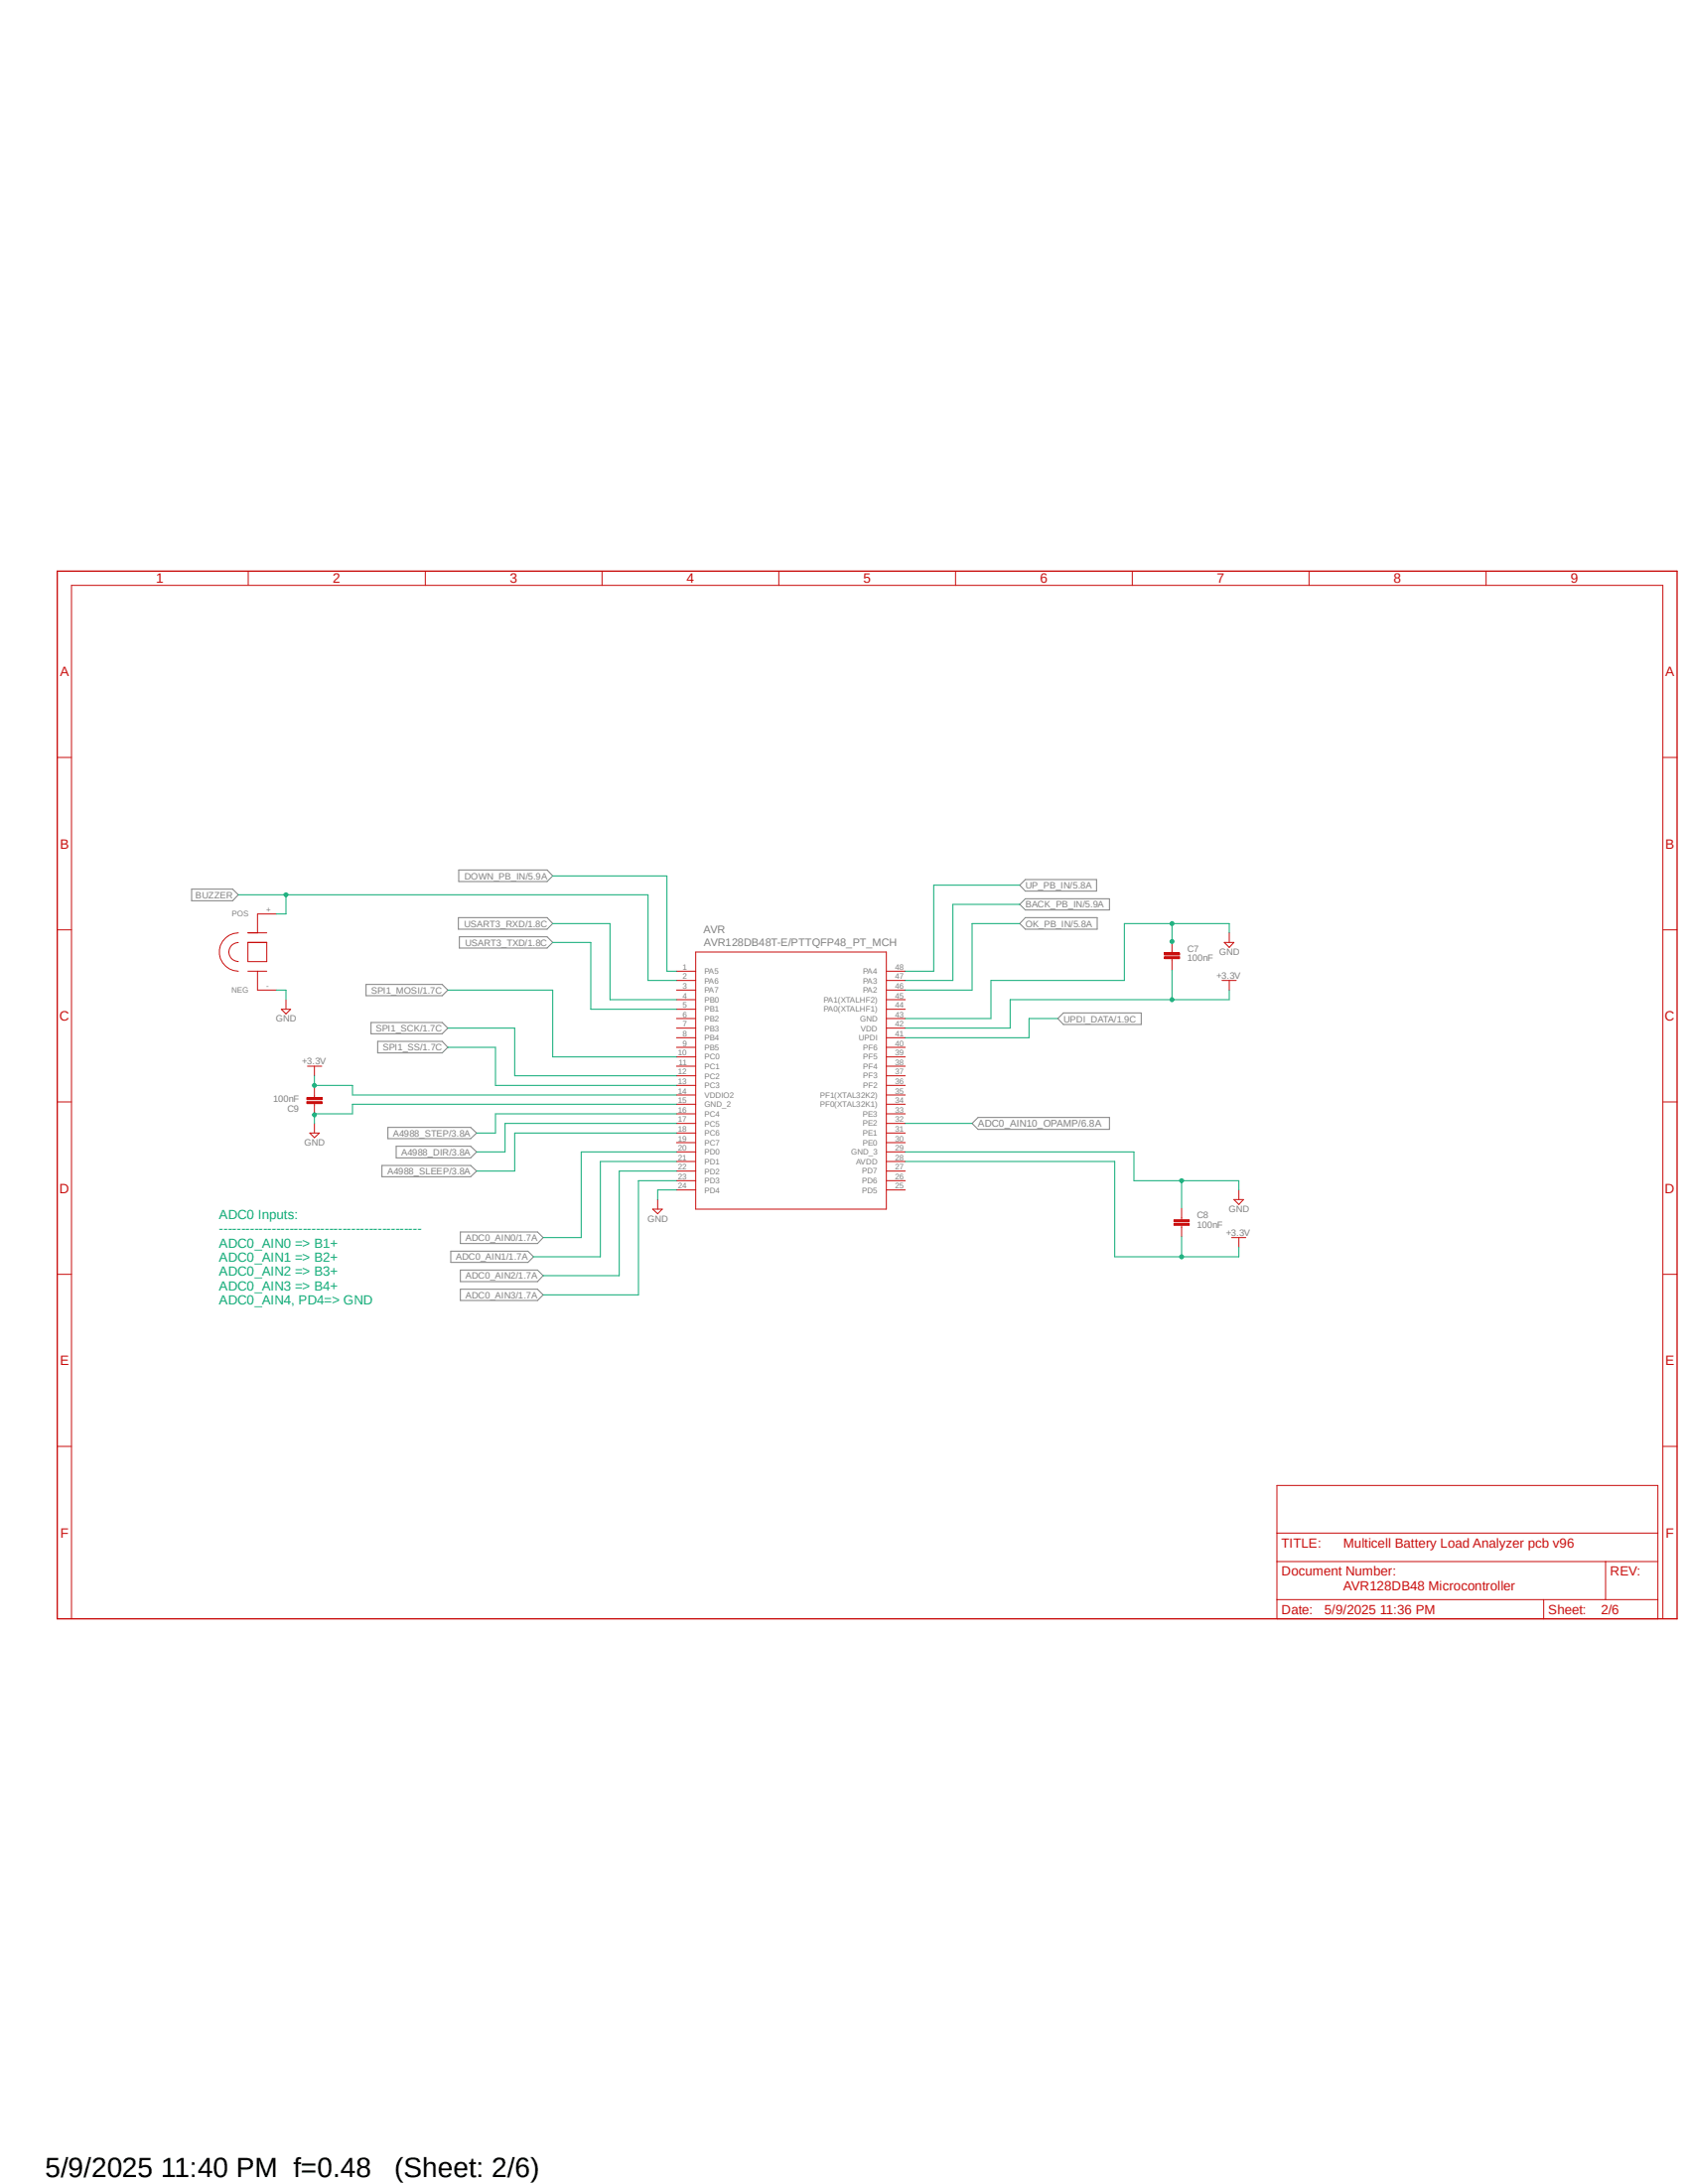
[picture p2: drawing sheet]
<svg xmlns="http://www.w3.org/2000/svg" width="216mm" height="279mm" viewBox="0 0 216 279" stroke-linecap="round" stroke-linejoin="round" font-family="sans-serif">
<path d="M7.1 72.9l207.6 134.5M214.7 72.9l-207.6 134.5" fill="none" stroke="#fff" stroke-width=".13"/>
<g fill="none" stroke="#808080" stroke-width=".13">
<path d="M24.5 113.7h5.3l.7 .8-.7 .7h-5.3zM58.6 117.4h11.4l.7 .8-.7 .7h-11.4zM58.7 111.3h11.3l.7 .8-.7 .7h-11.3zM58.8 119.8h11.2l.7 .8-.7 .7h-11.2zM130.4 115.7l.7-.7h10.8v1.4h-10.8zM130.4 113.2l.7-.7h9.2v1.5h-9.2zM131.1 117.4h9.2v1.5h-9.2l-.7-.7zM46.8 125.9h9.8l.7 .8-.7 .7h-9.8zM47.5 130.8h9.1l.7 .7-.7 .7h-9.1zM48.3 133.2h8.3l.7 .8-.7 .7h-8.3zM135.3 130.3l.7-.7h10v1.5h-10zM48.9 149.1h11.3l.8 .7-.8 .7h-11.3z"/>
<path d="M49.6 144.2h10.6l.8 .7-.8 .8h-10.6zM50.7 146.6h9.5l.8 .8-.8 .7h-9.5zM58.9 157.6h9.8l.8 .7-.8 .8h-9.8zM125.1 143h16.8v1.5h-16.8l-.8-.8zM57.7 160.1h9.8l.7 .7-.7 .7h-9.8zM58.9 162.5h9.8l.8 .7-.8 .8h-9.8zM58.9 164.9h9.8l.8 .8-.8 .7h-9.8z"/>
</g>
<path d="M7.3 73.1h207.2v134h-207.2z" fill="none" stroke="#c90d0c" stroke-width=".17"/>
<g fill="none" stroke="#c90d0c" stroke-width=".13">
<path d="M31.7 73.1v1.8M54.4 73.1v1.8M77 73.1v1.8M99.6 73.1v1.8M122.2 73.1v1.8M144.8 73.1v1.8M167.4 73.1v1.8M190.1 73.1v1.8M7.3 96.9h1.8M212.7 96.9h1.8M7.3 119h1.8M157.2 119.3v1.3"/>
<path d="M212.7 119h1.8M86.5 124.2h2.5M86.5 125.4h2.5M86.5 126.7h2.5M86.5 127.9h2.5M86.5 129.1h2.5M86.5 130.3h2.5M86.5 131.5h2.5M86.5 132.8h2.5M86.5 134h2.5M86.5 135.2h2.5M86.5 136.4h2.5"/>
<path d="M86.5 137.6h2.5M86.5 138.9h2.5M89 121.8h24.4v32.9h-24.4zM113.4 124.2h2.4M113.4 125.4h2.4M113.4 126.7h2.4M113.4 127.9h2.4M113.4 129.1h2.4M113.4 130.3h2.4M113.4 131.5h2.4M113.4 132.8h2.4M113.4 134h2.4"/>
<path d="M113.4 135.2h2.4M113.4 136.4h2.4M113.4 137.6h2.4M113.4 138.9h2.4M156.3 125.4h1.8M156.6 120.6h1.2l-.6 .6zM157.2 125.4v1.3M7.3 141h1.8M86.5 140.1h2.5M86.5 141.3h2.5M86.5 142.5h2.5M86.5 143.7h2.5"/>
<path d="M86.5 144.9h2.5M86.5 146.2h2.5M86.5 147.4h2.5M86.5 148.6h2.5M86.5 149.8h2.5M86.5 151h2.5M86.5 152.2h2.5M113.4 140.1h2.4M113.4 141.3h2.4M113.4 142.5h2.4M113.4 143.7h2.4M113.4 144.9h2.4"/>
<path d="M113.4 146.2h2.4M113.4 147.4h2.4M113.4 148.6h2.4M113.4 149.8h2.4M113.4 151h2.4M113.4 152.2h2.4M151.1 155.8v.2M151.1 156.8v.2M157.5 158.3h1.8M157.8 153.5h1.2l-.5 .6zM158.5 152.2v1.3M158.5 158.3v1.3"/>
<path d="M212.7 141h1.8M7.3 163h1.8M212.7 163h1.8M7.3 185h1.8M163.3 190h48.7v17.1h-48.7zM163.3 199.8h48.7M163.3 196.1h48.7M205.4 199.8v4.8M212.7 185h1.8M9.1 207.1v-132.2h203.6v132.2M163.3 204.6h48.7M197.4 204.6v2.5"/>
</g>
<path d="M150.2 156h1.9v.3h-1.9z" fill-rule="evenodd" fill="#c90d0c"/>
<path d="M150.2 156h1.9v.3h-1.9z" fill="none" stroke="#c90d0c" stroke-width=".13"/>
<path d="M150.2 156.5h1.9v.3h-1.9z" fill-rule="evenodd" fill="#c90d0c"/>
<g fill="none" stroke="#c90d0c" stroke-width=".13">
<path d="M30.5 119.3a2.46 2.46 0 0 0-2.5 2.5 2.46 2.46 0 0 0 2.5 2.4M31.7 119.3h2.4M35.3 116.9h-2.4v2.4M30.5 120.6a1.23 1.23 0 0 0-1.2 1.2 1.23 1.23 0 0 0 1.2 1.2M31.7 124.2h2.4M31.7 120.6h2.4v2.4h-2.4zM32.9 124.2v2.5h2.4M36 129.1h1.2l-.6 .6zM36.6 127.9v1.2M39.3 136.4h1.8M40.2 136.4v1.2M149.9 121.7v.2"/>
<path d="M149.9 122.6v.3M39.6 144.9h1.3l-.7 .6zM40.2 143.7v1.2M83.5 154.7h1.2l-.6 .6zM84.1 153.5v1.2M150.2 156.5h1.9v.3h-1.9zM151.1 154.6v1.2M151.1 157v1.2"/>
</g>
<path d="M148.9 121.9h2v.3h-2z" fill-rule="evenodd" fill="#c90d0c"/>
<path d="M148.9 121.9h2v.3h-2z" fill="none" stroke="#c90d0c" stroke-width=".13"/>
<path d="M148.9 122.4h2v.2h-2z" fill-rule="evenodd" fill="#c90d0c"/>
<path d="M148.9 122.4h2v.2h-2zM149.9 120.4v1.3M149.9 122.9v1.2M40.2 140.2v.2M40.2 141.2v.2" fill="none" stroke="#c90d0c" stroke-width=".13"/>
<path d="M39.2 140.9h2v.3h-2z" fill-rule="evenodd" fill="#c90d0c"/>
<path d="M39.2 140.9h2v.3h-2z" fill="none" stroke="#c90d0c" stroke-width=".13"/>
<path d="M39.2 140.4h2v.3h-2z" fill-rule="evenodd" fill="#c90d0c"/>
<path d="M40.2 139v1.2M39.2 140.4h2v.3h-2zM40.2 141.4v1.2" fill="none" stroke="#c90d0c" stroke-width=".13"/>
<path d="M149.9 118.2v2.4M157.2 119.3v-1.1h-13.4v7.2h-17.1v4.9h-10.9M86.5 147.4h-12.2v10.9h-4.8" fill="none" stroke="#0dab76" stroke-width=".13"/>
<circle cx="149.9" cy="118.2" r=".25" fill="#0dab76"/>
<circle cx="149.9" cy="118.2" r=".25" fill="none" stroke="#0dab76" stroke-width=".13"/>
<circle cx="149.9" cy="120.4" r=".25" fill="#0dab76"/>
<g fill="none" stroke="#0dab76" stroke-width=".13">
<path d="M115.8 147.4h29.2v3.6h13.5v1.2M151.1 151v3.6"/>
<circle cx="149.9" cy="120.4" r=".25"/>
</g>
<circle cx="151.1" cy="151" r=".25" fill="#0dab76"/>
<g fill="none" stroke="#0dab76" stroke-width=".13">
<path d="M35.3 126.7h1.3v1.2M86.5 152.2h-2.4v1.3M86.5 141.3h-41.4v1.2h-4.9v1.2"/>
<circle cx="151.1" cy="151" r=".25"/>
</g>
<circle cx="40.2" cy="142.6" r=".25" fill="#0dab76"/>
<g fill="none" stroke="#0dab76" stroke-width=".13">
<path d="M30.5 114.5h52.4v10.9h3.6M36.6 114.5v2.4h-1.3M70.7 118.2h7.3v9.7h8.5M70.7 112.1h14.6v12.1h1.2M130.4 118.2h-6.1v8.5h-8.5M130.4 115.7h-8.5v9.7h-6.1M130.4 113.2h-11v11h-3.6M57.3 126.7h13.4v8.5h15.8M57.3 131.5h8.5v6.1h20.7M57.3 134h6.1v4.9h23.1M70.7 120.6h4.9v8.5h10.9M135.3 130.3h-3.7v2.5h-15.8"/>
<circle cx="40.2" cy="142.6" r=".25"/>
</g>
<circle cx="36.6" cy="114.5" r=".25" fill="#0dab76"/>
<g fill="none" stroke="#0dab76" stroke-width=".13">
<path d="M86.5 148.6h-9.7v12.2h-8.6M86.5 149.8h-7.3v13.4h-9.7M86.5 151h-4.8v14.7h-12.2M115.8 148.6h26.8v12.2h15.9v-1.2M115.8 143.7h8.5M151.1 158.2v2.6"/>
<circle cx="36.6" cy="114.5" r=".25"/>
</g>
<circle cx="151.1" cy="160.8" r=".25" fill="#0dab76"/>
<g fill="none" stroke="#0dab76" stroke-width=".13">
<path d="M149.9 124.1v3.8M157.2 126.7v1.2h-28v3.6h-13.4"/>
<circle cx="151.1" cy="160.8" r=".25"/>
</g>
<circle cx="149.9" cy="127.9" r=".25" fill="#0dab76"/>
<g fill="none" stroke="#0dab76" stroke-width=".13">
<path d="M40.2 137.6v1.4M40.2 138.9h4.9v1.2h41.4"/>
<circle cx="149.9" cy="127.9" r=".25"/>
</g>
<circle cx="40.2" cy="138.9" r=".25" fill="#0dab76"/>
<g fill="none" stroke="#0dab76" stroke-width=".13">
<path d="M86.5 142.5h-23.1v2.4h-2.4M86.5 144.9h-20.7v4.9h-4.8M86.5 143.7h-21.9v3.7h-3.6"/>
<circle cx="40.2" cy="138.9" r=".25"/>
</g>
<g font-size="3.6">
<text x="5.8" y="278.6">5/9/2025 11:40 PM f=0.48</text>
<text x="50.5" y="278.6">(Sheet: 2/6)</text>
</g>
<g font-size="1.7" fill="#c90d0c">
<text x="20" y="74.6">1</text>
<text x="42.6" y="74.6">2</text>
<text x="65.2" y="74.6">3</text>
<text x="87.8" y="74.6">4</text>
<text x="110.4" y="74.6">5</text>
<text x="133.1" y="74.6">6</text>
<text x="155.7" y="74.6">7</text>
<text x="178.3" y="74.6">8</text>
<text x="200.9" y="74.6">9</text>
<text x="7.7" y="86.5">A</text>
<text x="213" y="86.5">A</text>
<text x="7.7" y="108.6">B</text>
<text x="213" y="108.6">B</text>
<text x="7.6" y="130.6">C</text>
<text x="212.9" y="130.6">C</text>
<text x="7.6" y="152.6">D</text>
<text x="212.9" y="152.6">D</text>
<text x="7.7" y="174.7">E</text>
<text x="213" y="174.7">E</text>
<text x="7.7" y="196.7">F</text>
<text x="163.9" y="197.9">TITLE:</text>
<text x="171.8" y="197.9">Multicell Battery Load Analyzer pcb v96</text>
<text x="213.1" y="196.7">F</text>
<text x="163.9" y="201.6">Document Number:</text>
<text x="171.8" y="203.4">AVR128DB48 Microcontroller</text>
<text x="205.9" y="201.6">REV:</text>
<text x="163.9" y="206.5">Date:</text>
<text x="169.4" y="206.5">5/9/2025 11:36 PM</text>
<text x="198" y="206.5">Sheet:</text>
<text x="204.8" y="206.5">2/6</text>
</g>
<g font-size="1.7" fill="#0dab76">
<text x="28" y="156">ADC0 Inputs:</text>
<text x="28" y="157.8">----------------------------------------------</text>
<text x="28" y="159.6">ADC0_AIN0 =&gt; B1+</text>
<text x="28" y="161.4">ADC0_AIN1 =&gt; B2+</text>
<text x="28" y="163.2">ADC0_AIN2 =&gt; B3+</text>
<text x="28" y="165.1">ADC0_AIN3 =&gt; B4+</text>
<text x="28" y="166.9">ADC0_AIN4, PD4=&gt; GND</text>
</g>
<g font-size="1.4" fill="#808080">
<text x="90" y="119.4">AVR</text>
<text x="90" y="121.1">AVR128DB48T-E/PTTQFP48_PT_MCH</text>
</g>
<text font-size="1.3" fill="#808080" x="125.1" y="144.2">ADC0_AIN10_OPAMP/6.8A</text>
<g font-size="1.2" fill="#808080">
<text x="59.4" y="112.5">DOWN_PB_IN/5.9A</text>
<text x="131.2" y="113.7">UP_PB_IN/5.8A</text>
<text x="25" y="114.9">BUZZER</text>
<text x="59.4" y="118.6">USART3_RXD/1.8C</text>
<text x="131.2" y="118.6">OK_PB_IN/5.8A</text>
<text x="131.2" y="116.1">BACK_PB_IN/5.9A</text>
<text x="59.5" y="121">USART3_TXD/1.8C</text>
<text x="151.9" y="122.9">100nF</text>
<text x="151.9" y="121.8">C7</text>
<text x="155.6" y="125.2">+3.3V</text>
<text x="155.9" y="122.2">GND</text>
<text x="35.3" y="130.7">GND</text>
<text x="47.5" y="127.1">SPI1_MOSI/1.7C</text>
<text x="48" y="132">SPI1_SCK/1.7C</text>
<text x="136" y="130.8">UPDI_DATA/1.9C</text>
<text x="38.6" y="136.2">+3.3V</text>
<text x="48.9" y="134.4">SPI1_SS/1.7C</text>
<text x="34.9" y="141">100nF</text>
<text x="36.7" y="142.2">C9</text>
<text x="38.9" y="146.6">GND</text>
<text x="50.3" y="145.4">A4988_STEP/3.8A</text>
<text x="51.3" y="147.8">A4988_DIR/3.8A</text>
<text x="49.5" y="150.2">A4988_SLEEP/3.8A</text>
<text x="153.1" y="155.8">C8</text>
<text x="157.1" y="155.1">GND</text>
<text x="58.3" y="161.2">ADC0_AIN1/1.7A</text>
<text x="59.5" y="158.8">ADC0_AIN0/1.7A</text>
<text x="82.8" y="156.3">GND</text>
<text x="153.1" y="157.1">100nF</text>
<text x="156.8" y="158.1">+3.3V</text>
<text x="59.5" y="163.6">ADC0_AIN2/1.7A</text>
<text x="59.5" y="166.1">ADC0_AIN3/1.7A</text>
</g>
<g font-size="1" fill="#808080">
<text x="29.6" y="117.3">POS</text>
<text x="34" y="116.8">+</text>
<text x="87.3" y="124.1">1</text>
<text x="87.3" y="125.3">2</text>
<text x="90.1" y="124.6">PA5</text>
<text x="90.1" y="125.8">PA6</text>
<text x="110.4" y="125.8">PA3</text>
<text x="110.4" y="124.6">PA4</text>
<text x="114.5" y="125.3">47</text>
<text x="114.5" y="124.1">48</text>
<text x="29.6" y="127">NEG</text>
<text x="34" y="126.5">-</text>
<text x="87.3" y="126.5">3</text>
<text x="87.3" y="127.7">4</text>
<text x="87.3" y="128.9">5</text>
<text x="87.3" y="130.1">6</text>
<text x="87.3" y="131.4">7</text>
<text x="90.1" y="127">PA7</text>
<text x="90.1" y="128.3">PB0</text>
<text x="90.1" y="129.5">PB1</text>
<text x="90.1" y="130.7">PB2</text>
<text x="90.1" y="131.9">PB3</text>
<text x="105.3" y="129.5">PA0(XTALHF1)</text>
<text x="105.3" y="128.2">PA1(XTALHF2)</text>
<text x="110" y="130.7">GND</text>
<text x="110.1" y="131.9">VDD</text>
<text x="110.4" y="127">PA2</text>
<text x="114.5" y="131.4">42</text>
<text x="114.5" y="130.1">43</text>
<text x="114.5" y="128.9">44</text>
<text x="114.5" y="127.7">45</text>
<text x="114.5" y="126.5">46</text>
<text x="86.7" y="135">10</text>
<text x="86.7" y="137.5">12</text>
<text x="86.8" y="136.2">11</text>
<text x="87.3" y="132.6">8</text>
<text x="87.3" y="133.8">9</text>
<text x="90.1" y="133.1">PB4</text>
<text x="90.1" y="134.3">PB5</text>
<text x="90.1" y="135.6">PC0</text>
<text x="90.1" y="136.8">PC1</text>
<text x="109.8" y="133.1">UPDI</text>
<text x="110.4" y="138">PF3</text>
<text x="110.4" y="136.8">PF4</text>
<text x="110.4" y="135.6">PF5</text>
<text x="110.4" y="134.3">PF6</text>
<text x="114.5" y="137.5">37</text>
<text x="114.5" y="136.2">38</text>
<text x="114.5" y="135">39</text>
<text x="114.5" y="133.8">40</text>
<text x="114.5" y="132.6">41</text>
<text x="86.7" y="138.7">13</text>
<text x="86.7" y="139.9">14</text>
<text x="86.7" y="141.1">15</text>
<text x="86.7" y="142.3">16</text>
<text x="86.7" y="143.6">17</text>
<text x="90.1" y="138">PC2</text>
<text x="90.1" y="139.2">PC3</text>
<text x="90.1" y="140.4">VDDIO2</text>
<text x="90.1" y="141.7">GND_2</text>
<text x="90.1" y="142.9">PC4</text>
<text x="104.9" y="141.7">PF0(XTAL32K1)</text>
<text x="104.9" y="140.4">PF1(XTAL32K2)</text>
<text x="110.3" y="142.9">PE3</text>
<text x="110.4" y="139.2">PF2</text>
<text x="114.5" y="143.6">32</text>
<text x="114.5" y="142.3">33</text>
<text x="114.5" y="141.1">34</text>
<text x="114.5" y="139.9">35</text>
<text x="114.5" y="138.7">36</text>
<text x="86.7" y="144.8">18</text>
<text x="86.7" y="146">19</text>
<text x="86.7" y="147.2">20</text>
<text x="86.7" y="148.4">21</text>
<text x="86.7" y="149.7">22</text>
<text x="90.1" y="144.1">PC5</text>
<text x="90.1" y="145.3">PC6</text>
<text x="90.1" y="146.5">PC7</text>
<text x="90.1" y="147.7">PD0</text>
<text x="90.1" y="149">PD1</text>
<text x="108.8" y="147.7">GND_3</text>
<text x="109.5" y="149">AVDD</text>
<text x="110.3" y="146.5">PE0</text>
<text x="110.3" y="145.3">PE1</text>
<text x="110.3" y="144.1">PE2</text>
<text x="114.5" y="149.7">27</text>
<text x="114.5" y="148.4">28</text>
<text x="114.5" y="147.2">29</text>
<text x="114.5" y="146">30</text>
<text x="114.5" y="144.8">31</text>
<text x="86.7" y="150.9">23</text>
<text x="86.7" y="152.1">24</text>
<text x="90.1" y="150.2">PD2</text>
<text x="90.1" y="151.4">PD3</text>
<text x="90.1" y="152.6">PD4</text>
<text x="110.2" y="152.6">PD5</text>
<text x="110.2" y="151.4">PD6</text>
<text x="110.2" y="150.2">PD7</text>
<text x="114.5" y="152.1">25</text>
<text x="114.5" y="150.9">26</text>
</g>
</svg>
